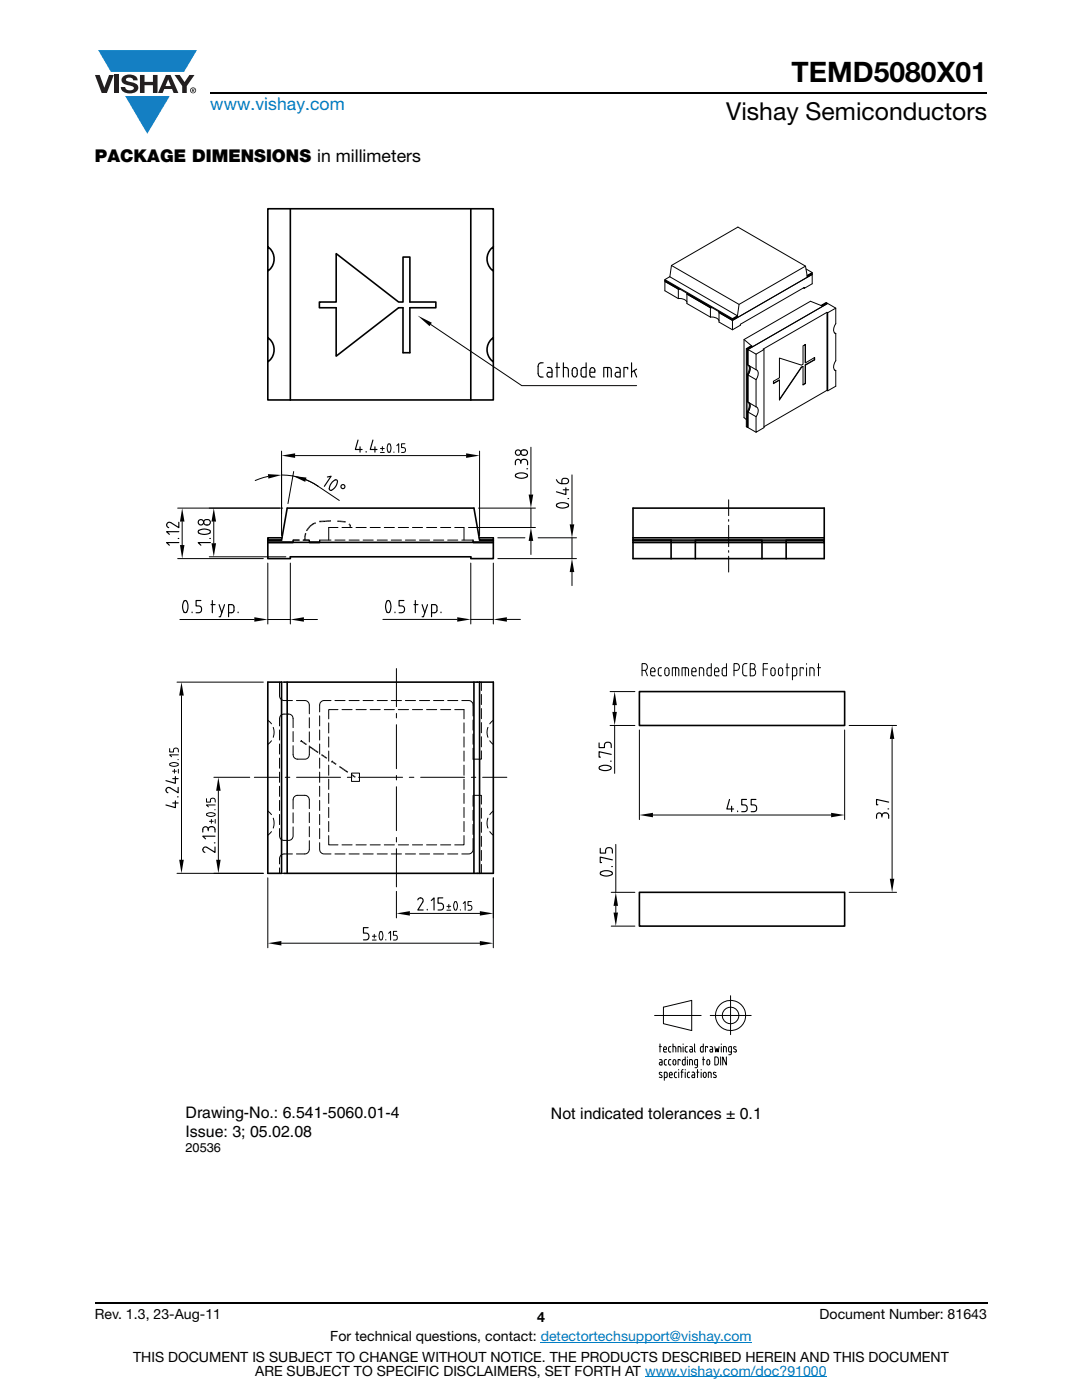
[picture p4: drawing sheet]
<svg xmlns="http://www.w3.org/2000/svg" width="216mm" height="279mm" viewBox="0 0 216 279" stroke-linecap="round" stroke-linejoin="round" font-family="sans-serif">
<g fill="#147fc3">
<path d="M19.6 10h19.7l-2.6 4.3h-1.1h-13.5z"/>
<path d="M25 19.2h8.9l-4.5 7.5z"/>
</g>
<g fill="#231f20">
<path d="M18.9 15h1l.9 2.5 1-2.5h.9l-1.4 3.6h-1z"/>
<path d="M22.9 15h.9v3.6h-.9z"/>
<path d="M24.6 15.3a2.1 2.1 0 0 1 2.8 .3l.1 .4h-.9a.79 .79 0 0 0-.7-.5 .79 .79 0 0 0-.8 .4l.3 .3 1 .2a1.08 1.08 0 0 1 1.2 1 1.08 1.08 0 0 1-1.1 1.2 1.73 1.73 0 0 1-2.4-1.2h.9a.96 .96 0 0 0 .8 .6 .96 .96 0 0 0 .9-.4 1.31 1.31 0 0 0-1.2-.6 1.03 1.03 0 0 1-1.1-.6 1.03 1.03 0 0 1 .2-1.1z"/>
<path d="M27.9 15h.9v1.3h1.7v-1.3h.9v3.6h-.9v-1.6h-1.7v1.6h-.9z"/>
<path d="M34.8 15h1.1l.9 1.4 1-1.4h1l-1.5 2.2v1.4h-.9v-1.4z"/>
<path d="M33.6 15.9l.5 1.3h-1.1zM33.1 15l-1.6 3.6h1l.3-.8h1.5l.3 .8h1l-1.6-3.6z"/>
<path d="M38.1 18a.46 .46 0 0 1 .9 0 .46 .46 0 0 1-.9 0zM37.9 18a.6 .6 0 0 0 1.2 0 .6 .6 0 0 0-1.2 0z"/>
<path d="M38.4 17.8h.2v.2h-.2zM38.3 17.7v.7h.1v-.3l.4 .3-.2-.3 .2-.2-.1-.2z"/>
</g>
<path d="M42 18.6h155M18.9 260h178.1" fill="none" stroke="#000" stroke-width=".36"/>
<path d="M107.9 267.9h42.1M128.7 274.8h36.3" fill="none" stroke="#007ec4" stroke-width=".2"/>
<path d="M33 41.5h146v189h-146z" fill="#fff"/>
<g fill="none" stroke="#000" stroke-width=".2">
<path d="M132.7 55.8l13.5 7.8M132.7 58l2.7 1.6M132.7 56l2.7 1.5v.2l-2.7-1.5zM133.6 55.2l13.5 7.8M133.6 55.2l-.9 .6v.2l13.5 7.8-2.7-1.6v.2l2.7 1.6v-.2l.9-.6 .4-2.4M134 53l13.5 7.8 13.2-7.7M135.4 59.6h.2a1.61 1.61 0 0 1 1.5 .7M135.4 57.7v1.9M135.4 57.7l-2.7-1.5v1.8M135.6 57.7h-.2M137.1 58.5l4.7 2.7v.2l-4.7-2.7zM160.3 57.5l.2 .1"/>
<path d="M160.8 53.7l1.3 .7M161 54.9l.1 .1M161.1 55.1h.1M161.1 55.1l-.4-2-13.5-7.8-13.2 7.7-.3 2.2M161.1 55l1-.6v.2l-1 .5zM161.1 55.1l1-.5v.2l-15.9 9.2 15.9-9.2v1.8l-1.6 1v-.2l-12.8 7.3v.2l-1.5 .9-2.7-1.5v-1.9l2.7 1.6v1.8M85.9 64.8l18.2 12.2h22.9M141.8 63.3h.2a1.59 1.59 0 0 1 1.5 .7M141.8 61.4l-4.7-2.7v1.9l4.7 2.7M141.8 61.4v1.9M142.1 61.4h-.3M146.2 63.6l.9-.6v.2l-.9 .6z"/>
<path d="M148.5 67.8l1.6 1.3-1 .5 .1 .1v3.1h-.1v-3.2v15.6l-.2-.1v-15.5M148.9 69.6l1-.6 .1 .1-.9 .6zM149.1 74.7l.1 .1v5.4h-.1zM149.2 74.8v5.4l1.7 1M149.2 74.8l1.7 1M149.3 72.9a1.64 1.64 0 0 1-.2 1.8M149.5 73a1.63 1.63 0 0 1-.3 1.8l.2-.2a1.53 1.53 0 0 0 .1-1.6zM150.9 70.7l-1.7-1v3.1l1.7 1M150.9 75.8v5.4M150.9 73.8a1.27 1.27 0 0 1 0 2M152.4 69.8l-1.5 .9v3.1M159.9 73.3l-4.4 6.4"/>
<path d="M160.2 73.2l-.3 .1M160.7 72.8v3.7l-.5 .3v-3.7l-.3 .2-4.4 6.5v-3.9l-1.2 .6M160.7 76.5l-.5 .3M160.7 68.8v3.6v-3.7l-.5 .3v3.7l-.3 .2-4.4-1.4v3.9l-1.2 .7v.5l1.2-.7M162.5 71.4l.1 .4-1.9 1.1M162.5 71.8l-1.8 1v3.7M162.6 71.8v-.5l-1.9 1.1M163.9 60.9l.9-.5 .2 .1-1 .5zM163.9 60.9v.1M164 61l-2.3-.9-13.2 7.7v15.5l.4 .4M164 61l1-.5 .1 .1-15.9 9.1 15.9-9.1 1.7 .9M164 61h.1"/>
<path d="M165 62.3l.2 .1v15.6l-.2-.1zM165 77.9l-12.6 7.3M165 62.3l-12.7 7.4 .1 .1v15.5l-1.5 1v-3.1M165.2 62.4l1.6-.9v3.1l-.3 .6a1.06 1.06 0 0 0 .3 1.4M166.5 66.4l.3 .2M166.5 73.8l.3 .2M166.8 66.6v5.4l-.3 .6a1.05 1.05 0 0 0 .3 1.4M166.8 74v3.1l-1.6 .9M53.5 95.1l-2.6 .8M56.2 90v16.9M56.2 94.8a12.7 12.7 0 0 1 7.2 2.2l4.3 2.9M58.6 94.1l-1.1 6.4"/>
<path d="M58.9 90.9h34.1M61 95.7l2.4 1.3M75.9 90.3h.8M75.9 89.5h.8M76.3 89.1v.8M77.4 88.7l.2-.1a1.14 1.14 0 0 1 0 1.7h-.1a1.43 1.43 0 0 1-.1-1.6zM78.6 90.2v.1M79.2 88.9l.4-.3v1.7M80.8 88.6h-.7v.7h.4a.49 .49 0 0 1 .4 .5 .49 .49 0 0 1-.4 .5h-.4M95.7 90v16.9M105.9 89.3v9.4M114.1 94.8v9.8"/>
<path d="M145.4 99.7v3.2M149.1 82.1l.1 .1v3.1l-.1-.1zM149.2 82.2v3.1l1.7 1M149.2 82.2l1.7 1M149.3 80.3a1.66 1.66 0 0 1-.2 1.8M149.5 80.4a1.63 1.63 0 0 1-.3 1.8l.2-.2a1.58 1.58 0 0 0 .1-1.6zM150.9 81.2a1.25 1.25 0 0 1 0 2M35.5 101.4h20.9M35.5 111.5h17M36.3 104.1v4.7M41.8 111.1h15.2M42.7 104.1v4.3"/>
<path d="M53.4 112.4v12.1M57.9 112.4v12.1M58.5 107.8h1.2h-1.2v.4zM60.5 107.8h1.2v.4M61 106.5h.1M61.2 105.9h.1M62.5 104.5h.1M63.8 107.8v.4v-.4h2.2M66.8 107.8h2.1M67.4 105.3h-1.8v2.5M68.2 105.3h2.1M69.7 107.8h2"/>
<path d="M69.9 105.3h.1M71 105.3h2.1M72.5 107.8h2M73.9 105.3h2M75.3 107.8h2M76.7 105.3h2M78.1 107.8h2M79.5 105.3h2M80.9 107.8h2M82.3 105.3h2M83.7 107.8h2M85.1 105.3h2"/>
<path d="M86.5 107.8h2M87.9 105.3h2M89.3 107.8h2M90.7 105.3h1.9v2.5M92.1 107.8h2.3v.4M93.5 105.3h13.3M93.9 112.4v12.1M95.5 101.4h11.3M98.4 112.4v12.1M99.3 111.5h15.7M99.3 107.3h5.4M105.9 101.4v3.9"/>
<path d="M105.9 108v2.7M107.4 107.3h7.6M114.1 107.3v4.2M114.1 114.2v2.7M145.4 103.7v.3M145.4 104.8v4.3M145.4 109.9v.3M145.4 111v3.2M35.3 136.1h17.2M35.9 123.6h14.9M36.2 138.8v32.8M53.4 123.6h4.5"/>
<path d="M55.8 136.1v2.8a.93 .93 0 0 0 .9 .9h1.7M56.2 136.1h.5M59.2 139.8h1.9l.4 .3 .2 .6v1.8M60.6 123.6h2.7M66 139.8h-1.6l-.4 .3-.2 .6v1.4M66.8 139.8h2.1M69.7 139.8h2M72.5 139.8h2M75.3 139.8h2M76.4 123.6h14.8M78.1 139.8h2M79.1 133.4v7.6"/>
<path d="M80.9 139.8h2M83.7 139.8h2M86.5 139.8h2M89.3 139.8h2M92.1 139.8h1.6l.6 .4 .1 2.7M93.9 123.6h4.5M96.1 136.1v1.7M96.1 138.6v2M101.1 123.6h2.7M121.7 138h5M128.1 133.8h.5a.69 .69 0 0 0 .6-.7 .69 .69 0 0 0-.6-.7h-.5v2.5M128.8 133.8l.4 1.1"/>
<path d="M129.8 134.1h.9a.54 .54 0 0 0-.1-.6 .54 .54 0 0 0-.6-.2 1.43 1.43 0 0 0-.1 1.5l.8 .1M132 133.3l-.6 .1v.3v1l.6 .2M132.8 133.3l.5 .1 .2 .2v.9l-.4 .4-.4-.4v-.9zM134.2 134.9v-1.6h.9l.3 .2v1.4M134.8 133.3v1.6M136.1 134.9v-1.6h.9l.4 .2v1.4M136.7 133.3v1.6M138 134.1h.9a.54 .54 0 0 0-.1-.6 .54 .54 0 0 0-.6-.1l-.1 .2v1l.3 .3h.5M139.5 134.9v-1.6h.5l.4 .2v1.4M141.9 132.4v2.5l-.6-.1-.2-.2v-1.1l.2-.2h.6M142.6 134.1h.8a.56 .56 0 0 0-.6-.8l-.2 .3v1l.3 .3h.5M145 132.4v2.5l-.7-.1-.2-.2v-1.1l.2-.2h.7"/>
<path d="M146.5 133.8h.5a.69 .69 0 0 0 .6-.7 .69 .69 0 0 0-.6-.7h-.5v2.5M149.1 132.4l-.7 .2-.2 .4 .1 1.6 .2 .2 .6 .1M150.3 133.5l.3-.2-.1-.7-.2-.2h-.6v2.5h.6a.69 .69 0 0 0 .5-.7 .69 .69 0 0 0-.5-.7h-.6M152.3 133.5h.9M153.2 132.4h-.9v2.5M154 133.3l.5 .1 .2 .2v.9l-.4 .4-.5-.4v-.9zM155.5 133.4l.5-.1 .2 .3v.9l-.5 .4-.4-.4v-.9zM156.8 133.3h.7M157.1 132.4v2.5M158.1 134.9l.7-.1 .2-.2v-.9l-.2-.4h-.7v2.4M160.3 133.5v-.2h-.7v1.6M160.9 132.4v.2"/>
<path d="M160.9 133.3v1.6M161.6 134.9v-1.6h.5l.3 .2v1.4M163.1 133.3h.6M163.3 132.4v2.5M33.9 149.4v.7h.7v-.4a.49 .49 0 0 1 .5-.4 .49 .49 0 0 1 .5 .4v.4M33.9 152.4a1.26 1.26 0 0 1 1.7 .2 1.14 1.14 0 0 1-1.7 0zM34.4 153.9h.8M34.8 153.5v.8M35.5 151.6h.1M35.6 150.6h-1.7l.3 .4M35.6 153.5v.8M41.2 159.4v.7h.8v-.4a.49 .49 0 0 1 .5-.4 .49 .49 0 0 1 .4 .4v.4"/>
<path d="M42.7 155.1h7.1M43.6 157.8v13.8M50.8 155.1h4.8M53.4 143.7l.8 .8M54.2 147.8l-.8 .8M54.5 145.2a2.94 2.94 0 0 1 0 1.9M55.8 144.9v-1.5l.2-.6a1.62 1.62 0 0 1 1.6-.3l.6 .3 .2 .4 .1 2M55.8 145.7v2M55.8 148.5v2M55.8 151.3v2M55.8 154.1v2M55.8 156.9v2"/>
<path d="M55.8 159.7v2.1M56.9 155.1h.9M58.5 148.8v1.8l.3 .7 .4 .2h1.6a.89 .89 0 0 0 .9-.9v-1.7M58.5 146v2M59.2 155.1h8.8M60.1 147.9h.1M60.2 147.8l-.2 .2M61.7 143.2v2.1M61.7 146.1v2M63.8 142.9v2M63.8 145.7v2M63.8 148.5v2"/>
<path d="M63.8 151.3v2M63.8 154.1v2M63.8 156.9v2M63.8 159.7v2.1M65.6 144.3v2M65.6 147.1v2M65.6 149.9v2M65.6 152.7v2M65.6 155.5v2M65.6 158.3v2M66.3 151.9l-.1 .2M67.4 141.6h-1.8v1.9"/>
<path d="M68.2 141.6h2.1M69.3 155.1h.9M70.1 154.3h1.6v1.6h-1.6zM71 141.6h2.1M71.6 155.1h8.7M73.9 141.6h2M76.7 141.6h2M79.1 142.4v.9M79.1 144.6v8.8M79.1 154.8v.9M79.1 157v8.8M79.5 141.6h2"/>
<path d="M81.7 155.1h.9M82.3 141.6h2M83.9 155.1h8.8M85.1 141.6h2M87.9 141.6h2M90.7 141.6h1.9v1.9M92.6 144.3v2M92.6 147.1v2M92.6 149.9v2M92.6 152.7v2M92.6 155.5v2M92.6 158.3v2"/>
<path d="M94.1 155.1h.8M94.4 149.3v2.2h1.7v-1.7M94.4 143.7v2M94.4 146.5v2M96.1 141.4v2M96.1 144.2v2M96.1 147v2M96.3 155.1h4.8M97.4 145.2h-.1a2.79 2.79 0 0 0 .1 1.9M97.7 147.8l.7 .8M98.4 143.7l-.7 .8M121.7 144.8h5"/>
<path d="M122.6 140.7v1.4M122.6 144.8v9.5M127.6 145.7v17.9M168.5 145.7v17.9M169.4 144.8h9.5M178 147.5v27.9M41.3 162.4a1.26 1.26 0 0 1 1.6 .2 1.14 1.14 0 0 1-1.7 0zM41.8 163.9h.8M42.2 163.5v.8M42.8 161.6h.1M42.9 160.7h-1.7l.4 .3M42.9 163.5v.8"/>
<path d="M52.5 174.3h-17.2M53.4 175.2v14M53.4 161.9l.8 .7M54.2 166l-.8 .7M54.5 163.3a2.94 2.94 0 0 1 0 2M55.8 162.5v2.1M55.8 173.2v1.1M56.2 174.3h.5M58.4 170.4h-1.7l-.7 .3a1.86 1.86 0 0 0-.2 1.7M58.5 165v1.8a.88 .88 0 0 1-.9 .9h-.9a.89 .89 0 0 1-.9-.9v-1.4M58.5 162.2v2M61.7 167.8v1.7l-.2 .7-.4 .2h-1.9"/>
<path d="M61.7 161.4v-1.8l-.2-.6-.4-.3h-1.7l-.5 .1-.4 .6v2M61.7 162.2v2M61.7 165v2M63.8 168.2v1.3l.2 .7 .4 .2h1.6M63.8 162.5v2.1M63.8 165.4v2M65.6 161.1v2.1M65.6 163.9v2.1M65.6 166.8v1.8h1.8M66.8 170.4h2M68.2 168.6h2.1M69.6 170.4h2.1"/>
<path d="M71 168.6h2.1M72.4 170.4h2.1M73.9 168.6h2M75.3 170.4h2M76.7 168.6h2M78.1 170.4h2M79.1 167.1v.9M79.1 169.4v7.6M79.1 177.9v5.3M79.5 168.6h2M80.9 170.4h2M82.3 168.6h2"/>
<path d="M83.7 170.4h2M85.1 168.6h2M86.5 170.4h2M87.9 168.6h2M89.3 170.4h2M90.8 179.9h.1a1.15 1.15 0 0 1 0 1.7h-.1a1.37 1.37 0 0 1 0-1.7zM92.6 166.8v1.8h-1.9M92.6 161.1v2.1M92.6 163.9v2.1M94.1 179.9h-.7v.8h.4a.51 .51 0 0 1 .2 .9h-.6M94.4 167.3l-.1 2.7-.6 .4h-1.6M94.4 161.7v2"/>
<path d="M94.4 164.5v2M96.1 161.3v2M96.1 164.1v2M96.1 166.9v2M96.1 169.7v2M96.1 172.5v1.8M96.1 160.5v-1.8h-1.7v2.2M97.4 163.3h-.1a2.79 2.79 0 0 0 .1 2M97.7 166l.7 .7M98.4 161.9l-.7 .7M98.4 175.2v14M122 178.1h4.7"/>
<path d="M122.9 168.5v9.6M130.3 162.7h35.5M169.4 178.1h9.5M56.1 188.2h39.6M74.3 187.6h.8M74.3 186.8h.8M74.7 186.5v.7M75.8 186l.2-.1a1.14 1.14 0 0 1 0 1.7h-.1a1.43 1.43 0 0 1-.1-1.6zM77 187.5v.1M77.6 186.3l.3-.4v1.7M79.2 185.9h-.7v.8h.4a.49 .49 0 0 1 .4 .4 .49 .49 0 0 1-.4 .5h-.4M81.8 182.3h13.9"/>
<path d="M89.2 181.6h.7M89.2 180.9h.7M89.6 180.5v.8M91.9 181.6h.1M92.4 180.3l.4-.4v1.7M122 184.8h4.7M122.9 180.8v1.3M145.8 198.7v7.8M130.6 202.7h9.3M131.5 208.9h.5M131.6 211.5h.4l.1 .3v.7h-.4l-.2-.2 .2-.3h.4M131.7 208.3v1.7"/>
<path d="M132.1 214.1l-.4-.1-.2 .2 .6 .5v.2l-.2 .2-.4-.1M132.4 201l5.6-1.3v6l-5.6-1.4zM132.4 209.4h.6l-.2-.5h-.2l-.2 .2v.6l.1 .2 .5 .1M132.6 215.1l.4-.1 .1-.1v-.7l-.1-.2h-.4v1.6M133 211.5h-.3l-.1 .2v.5l.1 .3h.3M133.6 214.5h.5l-.1-.5-.4 .2v.6l.1 .2 .4 .1M133.8 208.9l-.3 .1-.1 .2v.6l.4 .2M133.8 211.5h-.2l-.2 .3v.6l.4 .1M134.3 208.9l.5 .1 .1 1M134.3 208.3v1.7M134.5 211.5l.3 .2v.6l-.1 .2-.4-.2v-.6zM135 214h-.3l-.1 .2v.5l.1 .3 .3 .1"/>
<path d="M135.4 213.4v.1M135.4 214v1.1M135.7 211.7v-.2h-.4v1M135.9 210l-.1-1-.5-.1v1.1M135.9 214h.4M136.3 208.3v.1M136.3 208.9v1.1M136.3 213.4l-.3 .3v1.4M136.7 210.9v1.6h-.4l-.1-.1v-.7l.1-.2h.4M136.7 213.4v.1M136.7 214v1.1M137.2 208.9l-.4 .1-.1 .7 .2 .2 .3 .1"/>
<path d="M137.2 210.9v.1M137.2 211.5v1M137.6 214h-.3l-.1 .2v.5l.1 .3 .3 .1M137.7 208.9h.3l.2 .3v.8l-.5-.1v-.4l.5-.1M138.1 214h.3l.2 .3v.8l-.5-.1-.1-.2 .1-.3h.5M138.2 212.5v-.8l-.2-.2h-.4v1M138.6 208.3v1.5l.1 .2M139 214h.5M139.2 212.5h-.4l-.2-.1v-.7l.2-.2h.4v1.3l-.2 .3h-.3M139.2 213.4v1.7M139.9 213.4v.1M139.9 214v1.1"/>
<path d="M140.2 211.5h.4M140.3 208.3v1.7l-.4-.1-.1-.2v-.6l.2-.2h.3M140.3 210.9v1.6M140.5 214h.2l.2 .3v.5l-.2 .2-.4-.2v-.6zM141.2 209.1v-.2h-.4v1.1M141.2 211.5l.4 .2v.6l-.2 .2-.3-.2v-.6zM141.3 215.1v-1.1h.4l.2 .2v.9M141.7 208.9l.4 .1 .1 .2v.8l-.5-.1-.1-.2 .1-.2 .5-.1M141.7 202.7h8.2M142.6 208.9l.2 1.1 .3-.8 .2 .8 .2-1.1M142.6 210.9l.5 .1 .2 .2 .1 .9-.3 .4h-.5zM142.9 214.1l-.5-.1-.1 .2 .1 .2 .5 .3v.2l-.2 .2-.4-.1"/>
<path d="M143.8 210.9v1.6M143.9 208.3v.1M143.9 208.9v1.1M144.9 210v-1l-.5-.1v1.1M144.9 210.9v1.6l-.7-1.6v1.6M145.9 210l-.4-.1-.1-.1v-.7l.2-.2h.3v1.3l-.1 .3h-.4M146.9 209l-.3-.1-.2 .2 .5 .4v.3l-.1 .2-.4-.1"/>
<circle cx="145.8" cy="202.7" r="3"/>
<circle cx="145.8" cy="202.7" r="1.65"/>
</g>
<g fill="none" stroke="#000" stroke-width=".32">
<path d="M53.4 54.1v13.3M57.9 41.7v38.1M57.9 41.7h36M57.9 41.7h-4.5v7.6a2.94 2.94 0 0 1 0 4.8v-4.8M93.9 41.7v38.1M93.9 41.7h4.5v7.6M98.1 49.5l.3-.2v4.8a2.95 2.95 0 0 1-.3-4.6zM98.4 54.1v13.3M53.4 72.2v7.6h4.5M53.4 67.4a2.96 2.96 0 0 1 0 4.8zM57.9 79.8h36M81.8 61.4v9"/>
<path d="M81.8 61.4h5.2v-1.1h-5.2v-9h-1.4v9h-.9l-12.4-9.7v9.7h-3.4v1.1h3.4v9.7l12.4-9.7h.9v9h1.4M98.1 67.7l.3-.3v4.8a2.96 2.96 0 0 1-.3-4.5zM98.4 72.2v7.6h-4.5M56.3 107.3h-2.9v.5h2.8M57.3 101.4h37.3l1.1 6.4h2.7v3.7h-4.5v-.4h-36v.4h-4.5v-3.7h2.8zM95.6 107.3h2.8v.5h-2.7M98.4 108.2h-45M126.3 107.8h38.2v-6.4h-38.2v10.1h38.2v-3.3h-7.6M126.3 107.3h38.2M133.9 107.8v3.7M138.7 107.8h13.3v.4h-13.3zM138.7 108.2v3.3"/>
<path d="M152 108.2v3.3M156.9 107.8h7.6v.4h-7.6zM156.9 108.2v3.3M156.9 108.2h-30.6M53.4 136.1h2.8v38.2h-2.8zM56.7 136.1h41.7v38.2h-41.7M57.3 136.1v38.2M94.6 136.1v38.2M95.7 136.1v38.2M127.6 138h40.9v6.8h-40.9zM127.6 178.1h40.9v6.7h-40.9z"/>
</g>
<g fill="#000">
<path d="M83.3 63l2.9 1.4-.5 .7zM53.5 94.6l2.7 .2-2.6 .7zM56.2 90.9l2.7-.4v.9zM58.4 95l2.8 .3-.3 .9zM93 90.5l2.7 .4-2.7 .5zM105.5 98.7h.9l-.5 2.7zM35.9 108.8h.9l-.4 2.7zM36.4 101.4l.4 2.7h-.9zM42.7 101.4l.4 2.7h-.9zM42.2 108.4h.9l-.4 2.7zM60.8 106.4l.2 .9-.3-.1zM60.7 107.3l.3 .5h-.3z"/>
<path d="M60.8 106.4l.3 .1-.1 .8zM60.7 107.3h.3v.5zM61.7 105l-.4 1-.2-.2zM61.7 105l.2 .2-.6 .8zM61.7 105l.7-.6-.5 .8zM62.4 104.4l.2 .2-.7 .6zM62.4 104.4l.6-.2-.5 .5zM63 104.2l.1 .3-.6 .2zM63.7 103.9h1.3l-1.3 .3zM63.7 104.2l1.3-.3v.3zM65 103.9l1-.1-1 .4zM65 104.2l1-.4v.3z"/>
<path d="M67.3 103.9h.4l-.4 .3zM67.3 104.2l.4-.3v.3zM67.7 104.2l1.2-.2-.1 .3zM67.7 103.9l1.2 .1-1.2 .2zM68.8 104.2l.2-.1-.1 .2zM68.9 104l.1 .1-.2 .1zM69.5 104.7h.5l-.2 .2zM69.7 104.5l.3 .2h-.5zM69.7 104.8l.4 .5h-.3zM69.7 104.8h.3l.1 .5zM105.9 105.3l.5 2.7h-.9zM114.1 111.5l.5 2.7h-.9z"/>
<path d="M113.7 104.6h.9l-.5 2.7zM36.2 136.1l.5 2.7h-.9zM50.8 123.2l2.6 .4-2.6 .5zM57.9 123.6l2.7-.4v.9zM91.2 123.2l2.7 .4-2.7 .5zM98.4 123.6l2.7-.4v.9zM43.6 155.1l.4 2.7h-.9zM60 148l1.2 .5-.1 .2zM60.2 147.8l1 .7-1.2-.5zM61.7 149.1l1.9 1-.2 .2zM61.9 148.9l1.7 1.2-1.9-1zM64.1 150.7l1.2 .5-.2 .2z"/>
<path d="M64.2 150.5l1.1 .7-1.2-.5zM66.2 152.1l1 .3-.2 .3zM66.3 151.9l.9 .5-1-.3zM67.6 153.1l1.9 .9-.2 .2zM67.8 152.9l1.7 1.1-1.8-.9zM70 154.7l1 .3-.2 .2zM70.1 154.4l.9 .6-1-.3zM122.6 138l.5 2.7h-.9zM122.2 142.1h.9l-.5 2.7zM178 144.8l.4 2.7h-.8zM35.8 171.6h.9l-.5 2.7zM43.1 171.6h.9l-.4 2.7z"/>
<path d="M127.6 162.7l2.7-.5v.9zM165.8 162.2l2.7 .5-2.7 .4zM177.6 175.4h.8l-.4 2.7zM53.4 188.2l2.7-.4v.9zM79.1 182.3l2.7-.5v.9zM95.8 181.8l2.6 .5-2.6 .4zM95.8 187.8l2.6 .4-2.6 .5zM122.4 182.1h.9l-.4 2.7zM122.9 178.1l.4 2.7h-.9z"/>
</g>
<g fill="none" stroke="#000" stroke-width=".23">
<path d="M108.4 72.4a.77 .77 0 0 0-.9 .3l-.1 2.1 .4 .4h.6M109.3 73.3l.5 .1 .4 .5v1.3h-.7a.49 .49 0 0 1-.4-.4 .49 .49 0 0 1 .4-.5h.7M110.9 73.3h.8M111.1 72.4v2.8M112.4 73.3h.6l.3 .3 .1 1.6M112.4 72.4v2.8M114.4 73.5l.2-.1a.55 .55 0 0 1 .6 .6v.6a.56 .56 0 0 1-.6 .6l-.4-.4v-1zM117 72.4v2.8h-.8l-.2-.3v-1.3l.4-.3h.6M117.7 74.3h1a.59 .59 0 0 0-.1-.7 .59 .59 0 0 0-.7-.1l-.2 .5v.9l.2 .3h.8M120.5 75.2v-1.9h1l.5 .4v1.5M121.2 73.3v1.9M122.9 73.3l.5 .1 .3 .3 .1 1.5h-.7a.49 .49 0 0 1-.4-.4 .49 .49 0 0 1 .4-.5h.7"/>
<path d="M125.3 73.7v-.4h-.8v1.9M126 72.4v2.8M126.5 74l.5 1.2M127 73.7l-1 .6M65.3 95.2l.8-.2-1.4 2.1M66.3 96.2a.68 .68 0 0 1 1-.4 1.76 1.76 0 0 1-1.4 2h-.1a1.61 1.61 0 0 1 .5-1.6zM71.4 87.8l-.5 1.9h1.4M71.8 89.2v1M73.1 90.1v.1M74.4 87.8l-.5 1.9h1.3M74.8 89.2v1M103 94.6a1.85 1.85 0 0 1 2.3 .3v.1a1.77 1.77 0 0 1-2.5 0z"/>
<path d="M103.9 92.2a.69 .69 0 0 1 .7-.5 .69 .69 0 0 1 .7 .5v.6M103.9 92.2l-.3-.4h-.5l-.2 .2-.1 .8M103.9 92.2v.3M104.1 89.9a.63 .63 0 0 1 .9 0 .63 .63 0 0 1-.1 .9 .63 .63 0 0 1-.8 0 .63 .63 0 0 1 0-.9zM105.1 93.6h.2M111 95.7a1.58 1.58 0 0 0 2.3 .7 .54 .54 0 0 0 .1-.6 .54 .54 0 0 0-.5-.3h-.4l-.3 .2-.1 .8M112.4 97.7h1.1M112.9 97.3v1.4l-1.9-.6M113.3 99.5h.2M35.6 107.5h.1M35.7 104.2v1.1l-1.6-1a.55 .55 0 0 0-.8 .3 .55 .55 0 0 0 .4 .7M35.7 108.3h-2.5l.6 .5"/>
<path d="M35.7 106.1h-2.5l.6 .5M36.7 120l.2-.2a1.43 1.43 0 0 1 .5 2l-.2 .4-.3 .1a1.83 1.83 0 0 1-.2-2.3zM39.7 105.8a1.93 1.93 0 0 1 2.3 .3v.1a1.77 1.77 0 0 1-2.5 0zM40.1 119.8h-1v1.1h.6a.69 .69 0 0 1 .5 .7 .69 .69 0 0 1-.5 .7h-.6M40.8 103.8a.63 .63 0 0 1 .9 0 .63 .63 0 0 1-.1 .9 .63 .63 0 0 1-.8 0 .63 .63 0 0 1 0-.9zM41.9 107.5h.1M42 108.3h-2.5l.6 .5M42.4 119.8v2.5M77.2 120l.2-.2a1.4 1.4 0 0 1 .5 2l-.2 .4-.3 .1a1.93 1.93 0 0 1-.2-2.3zM80.6 119.8h-1v1.1h.6a.69 .69 0 0 1 .5 .7 .69 .69 0 0 1-.5 .7h-.6M82.9 119.8v2.5M111.2 100.6a1.85 1.85 0 0 1 2.2 .2v.1a1.72 1.72 0 0 1-2.4 0z"/>
<path d="M38.3 122.2v.1M42.1 120.7h.8M43.7 120.7l.6 1.6M44.8 120.7l-.8 2.4h-.3M45.6 122.3l.8-.1 .3-.2v-.9l-.3-.4h-.8v2.4M47.5 122.2v.1M78.8 122.2v.1M82.6 120.7h.8M84.2 120.7l.6 1.6M85.3 120.7l-.8 2.4h-.3M86.1 122.3l.8-.1 .3-.2v-.9l-.3-.4h-.8v2.4M88 122.2v.1"/>
<path d="M34.5 155.4h1M35 159.8v1.4l-1.9-.5M35 155v1.3l-1.9-.5M35.4 159h.1M35.5 157.1v1.1l-1.6-1a.54 .54 0 0 0-.7 .3 .54 .54 0 0 0 .3 .7M119.5 148.3v.9h1.1v-.5a.69 .69 0 0 1 .7-.6 .69 .69 0 0 1 .7 .6v.5M119.7 153a1.85 1.85 0 0 1 2.3 .2 1.41 1.41 0 0 1-2 .5l-.4-.3zM121.8 151.9h.2M122 150.6l-2.5-.6v1.1h.3M145.6 159.5l-.6 2h1.4M149 159.5h-1v1.1h.5a.69 .69 0 0 1 .6 .7 .69 .69 0 0 1-.6 .7h-.5M150.8 159.5h-.9v1.1h.5a.69 .69 0 0 1 .6 .7 .69 .69 0 0 1-.6 .7h-.5"/>
<path d="M34.5 160.3h1M41.5 165.5l-.2-.4h-.6l-.2 .2v.8M41.5 165.5v.3M41.5 165.5a.69 .69 0 0 1 .7-.5 .69 .69 0 0 1 .7 .5v.6M42.8 168.2h.1M42.9 169v1.1l-1.6-1a.55 .55 0 0 0-.8 .3 .55 .55 0 0 0 .4 .7M42.9 166.9h-2.4l.5 .5M83.4 179.6a.54 .54 0 0 1 .7-.4 .54 .54 0 0 1 .3 .8l-1 1.6h1M86.1 179.7l.5-.5v2.4M88.4 179.2h-1v1.1h.5a.69 .69 0 0 1 .6 .6 .69 .69 0 0 1-.6 .7h-.5M119.8 169.3v1h1v-.6a.69 .69 0 0 1 .7-.5 .69 .69 0 0 1 .7 .5v.6M119.8 174.1a1.91 1.91 0 0 1 2.4 .1v.2a1.77 1.77 0 0 1-2.4 0z"/>
<path d="M122.1 172.9h.1M122.2 171.6l-2.4-.5v1h.2M146 160.9v1.1M147.2 161.9v.1M176 162.8l-.3-.5h-.5l-.3 .3v.7M176 162.8v.3M176 162.8a.69 .69 0 0 1 .6-.6 .69 .69 0 0 1 .7 .6v.5M177.2 161.4h.1M177.3 160.1l-2.4-.6v1.1h.3M73.5 185.1h-1v1.1h.6a.69 .69 0 0 1 .5 .7 .69 .69 0 0 1-.5 .7h-.6M85.3 181.5v.1"/>
<circle cx="68.4" cy="97.1" r=".41"/>
<circle cx="103.4" cy="90.3" r=".54"/>
<circle cx="40.1" cy="104.2" r=".54"/>
</g>
<text font-size="5.6" x="158" y="16.4">TEMD5080X01</text>
<text font-size="4.9" x="144.9" y="24">Vishay Semiconductors</text>
<text font-size="3.5" fill="#007ec4" x="42" y="21.9">www.vishay.com</text>
<text font-size="3.5" x="18.9" y="32.3">PACKAGE DIMENSIONS in millimeters</text>
<g font-size="3.2">
<text x="37" y="226.9">Issue: 3; 05.02.08</text>
<text x="37" y="223.1">Drawing-No.: 6.541-5060.01-4</text>
<text x="109.9" y="223.3">Not indicated tolerances ± 0.1</text>
</g>
<g font-size="2.8">
<text x="18.9" y="263.3">Rev. 1.3, 23-Aug-11</text>
<text x="107.2" y="263.8">4</text>
<text x="163.6" y="263.3">Document Number: 81643</text>
<text x="65.9" y="267.7">For technical questions, contact: detectortechsupport@vishay.com</text>
<text x="26.5" y="271.7">THIS DOCUMENT IS SUBJECT TO CHANGE WITHOUT NOTICE. THE PRODUCTS DESCRIBED HEREIN AND THIS DOCUMENT</text>
<text x="50.9" y="274.6">ARE SUBJECT TO SPECIFIC DISCLAIMERS, SET FORTH AT www.vishay.com/doc?91000</text>
</g>
<text font-size="2.5" x="37" y="229.9">20536</text>
</svg>
